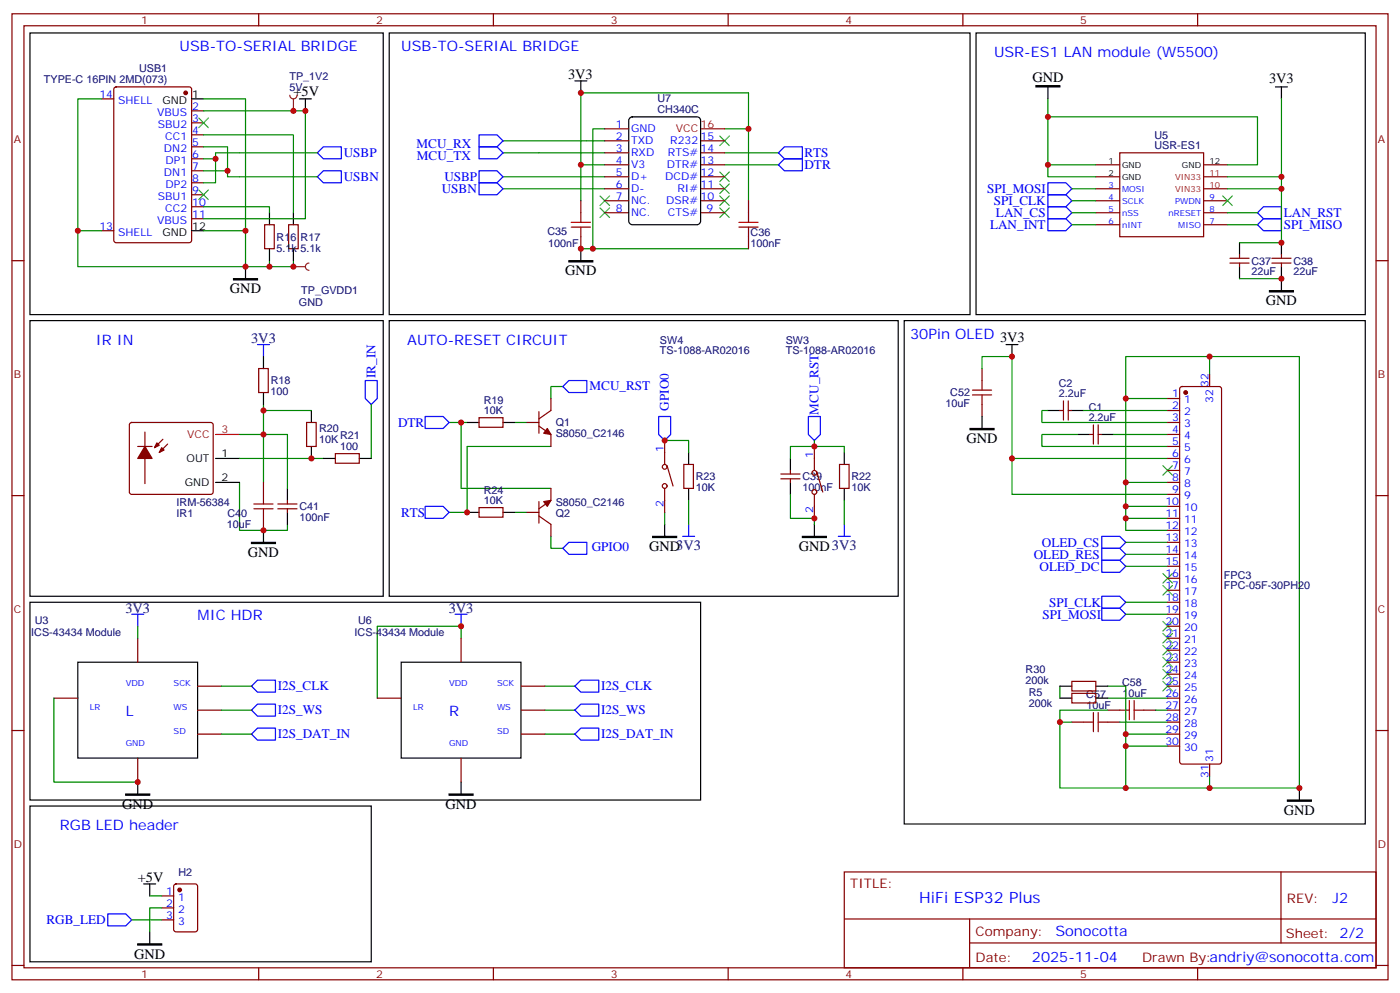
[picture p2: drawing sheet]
<svg xmlns="http://www.w3.org/2000/svg" width="412mm" height="292mm" viewBox="0 0 412 292" stroke-linecap="round" stroke-linejoin="round" font-family="sans-serif">
<g fill="none" stroke="#870000" stroke-width=".35">
<path d="M3.5 4.1h405.4v284.3h-405.4zM7.1 7.6h398.2v277.3h-398.2zM76.2 4.1v3.5M145.3 4.1v3.5M214.5 4.1v3.5M283.6 4.1v3.5M352.8 4.1v3.5M3.5 76.7h3.6M78 66.1h2.8v7.1h-2.8zM85 66.1h2.8v7.1h-2.8zM405.3 76.7h3.6M3.5 145.9h3.6"/>
<path d="M405.3 145.9h3.6M3.5 215h3.6M405.3 215h3.6M248.7 256.6h156.6v28.3h-156.6zM377.3 256.7v20.8M248.7 270.5h156.5M285.6 277.5h119.6M285.6 270.5v14.1M3.5 284.2h3.6M76.2 284.9v3.5M145.3 284.9v3.5M214.5 284.9v3.5"/>
<path d="M283.6 284.9v3.5M352.8 284.9v3.5M405.3 284.2h3.6"/>
</g>
<path d="M79.4 76.7v1.8h-7.1M86.4 76.7v1.8h-7M70.6 142v14.1h14.1v-1.8" fill="none" stroke="#008700" stroke-width=".35"/>
<path d="M79.4 62.6v3.5M79.4 73.2v3.5M86.4 62.6v3.5M86.4 73.2v3.5" fill="none" stroke="#000" stroke-width=".35"/>
<path d="M38.3 124.6l.5-.2h23.3l.5 .2 .2 .5v19.7l-.2 .5-.5 .2h-23.3l-.5-.2-.2-.5v-19.7z" fill="#fff" stroke="#870000" stroke-width=".35"/>
<g fill="none" stroke="#000" stroke-width=".35">
<path d="M8.8 9.7h104.1v82.9h-104.1zM287.5 9.7h114.7v82.9h-114.7zM56.4 29.1h3.6M308.7 25.6v3.5M375.7 25.6h3.5M377.5 25.6v3.5M56.4 67.9h3.6M72.3 78.5v3.5M365.1 71.4v3.6M365.1 78.5v3.5M377.5 71.4v3.6M377.5 78.5v7"/>
<path d="M8.8 94.4h104.1v81.1h-104.1zM77.6 105v3.5M77.6 115.5v3.6M63.5 134.9h7.1M91.7 120.8v3.6M91.7 131.4v3.5M95.2 134.9h3.6M105.8 134.9h3.6M63.5 142h7.1M77.6 156.1v3.5M84.7 143.8v3.5M84.7 150.8v3.5"/>
</g>
<path d="M63.5 127.9h7.1" fill="none" stroke="#f00" stroke-width=".35"/>
<g fill="#870000" stroke="#870000" stroke-width=".35">
<path d="M42.7 131.4l2.1 3.5h-4.2z"/>
<path d="M47.6 131.8l.7 .7-1.4 .7z"/>
<path d="M46.2 130.4l.7 .7-1.4 .7z"/>
<circle cx="54.7" cy="27.3" r=".53"/>
</g>
<g fill="none" stroke="#870000" stroke-width=".35">
<path d="M30 29.1h3.5M33.7 25.8l.5-.2h21.5l.7 .4v44.7l-.4 .7h-21.8l-.6-.4-.1-44.7zM56.4 32.6h3.6M56.4 36.2h3.6M56.4 39.7h3.6M56.4 43.2h3.6M56.4 46.7h3.6M56.4 50.3h3.6M56.4 53.8h3.6M56.4 57.3h3.6M322.8 48.5h7M322.8 52h7"/>
<path d="M322.8 55.6h7M322.8 59.1h7M329.8 45h24.7v24.7h-24.7zM354.5 48.5h7.1M354.5 52h7.1M354.5 55.6h7.1M354.5 59.1h7.1M30 67.9h3.5M56.4 60.9h3.6M56.4 64.4h3.6M322.8 62.6h7M322.8 66.1h7"/>
<path d="M354.5 62.6h7.1M354.5 66.1h7.1M362.3 77.4h5.6M362.3 76h5.6M365.1 75v1M365.1 77.4v1.1M374.6 77.4h5.7M374.6 76h5.7M377.5 75v1M377.5 77.4v1.1M76.2 108.5h2.8v7h-2.8zM40.6 131.4h4.2"/>
<path d="M42.7 127.2v15.1M48 129.3l-2.5 2.5M49.4 130.7l-2.5 2.5M90.3 124.4h2.8v7h-2.8zM98.8 133.5h7v2.8h-7zM77.6 142v3.5M77.6 152.6v3.5M81.8 148.3h5.7M81.8 149.8h5.7M84.7 147.3v1M84.7 149.8v1"/>
</g>
<path d="M305.2 25.2h7v.4h-7zM68.8 82h7v.4h-7zM373.9 85.5h7.1v.4h-7.1zM74.1 159.6h7v.4h-7z" fill="#000" stroke="#000" stroke-width=".35"/>
<g fill="none" stroke="#008700" stroke-width=".35">
<path d="M30 29.1h-7.1v38.8h7.1M60 29.1h12.3v38.8M60 32.6h30v31.8h-30M60 39.7h26.4v22.9M308.7 29.1v19.4h14.1M308.7 34.4h61.7v14.1h-8.8M377.5 29.1v22.9h-15.9M60 46.7h3.5M60 50.3h7M308.7 48.5v3.5h14.1M315.7 55.6h7.1M315.7 59.1h7.1"/>
<path d="M377.5 52v3.6h-15.9M377.5 55.6v15.8h-12.4M22.9 67.9v10.6h49.4v-10.6h-12.3M60 60.9h19.4v1.7M315.7 62.6h7.1M315.7 66.1h7.1M361.6 62.6h8.8M361.6 66.1h8.8M365.1 82h12.4M77.6 119.1v22.9M109.4 119.1v15.8M70.6 127.9h14.1v15.9"/>
<path d="M70.6 134.9h24.6M77.6 120.8h14.1"/>
</g>
<path d="M74.8 149.8h5.6M74.8 148.3h5.6M77.6 145.5v2.8M77.6 149.8v2.8" fill="none" stroke="#a10000" stroke-width=".35"/>
<path d="M93.5 45l1.7-1.8h5.3v3.5h-5.3zM93.5 52l1.7-1.7h5.3v3.5h-5.3zM308.7 53.8h5.3l1.7 1.8-1.7 1.7h-5.3zM308.7 57.3h5.3l1.7 1.8-1.7 1.8h-5.3zM308.7 60.9h5.3l1.7 1.7-1.7 1.8h-5.3zM308.7 64.4h5.3l1.7 1.7-1.7 1.8h-5.3zM370.4 66.1l1.8-1.7h5.3v3.5h-5.3zM370.4 62.6l1.8-1.7h5.3v3.5h-5.3zM75.8 101.4h3.6M77.6 101.4v3.6M107.6 112h3.5v5.3l-1.7 1.8-1.8-1.8z" fill="none" stroke="#00f" stroke-width=".35"/>
<path d="M58.6 34.7l2.8 2.9M61.4 34.7l-2.8 2.9M58.6 55.9l2.8 2.8M61.4 55.9l-2.8 2.8M360.2 57.7l2.8 2.8M363 57.7l-2.8 2.8" fill="none" stroke="#3c3" stroke-width=".35"/>
<path d="M86.4 78.5h3.6M91 77.4a1.06 1.06 0 0 0-1 1.1 1.06 1.06 0 0 0 1 1.1" fill="none" stroke="#8c2424" stroke-width=".35"/>
<circle cx="86.4" cy="78.5" r=".18" fill="#8c2424"/>
<path d="M88.2 29.1h3.5M90 29.1v3.5M8.8 237.2h100.6v45.9h-100.6zM42.3 260.2h3.6M44.1 260.2v3.5M44.1 274.3v3.5" fill="none" stroke="#000" stroke-width=".35"/>
<path d="M47.6 263.7h3.6M47.6 267.2h3.6M47.6 270.8h3.6M51.4 260.4l.5-.2h5.6l.7 .4v13l-.5 .6-5.8 .1-.7-.5v-12.9z" fill="none" stroke="#870000" stroke-width=".35"/>
<circle cx="52.9" cy="261.9" r=".53" fill="#870000" stroke="#870000" stroke-width=".35"/>
<path d="M40.6 277.8h7v.4h-7z" fill="#000" stroke="#000" stroke-width=".35"/>
<path d="M38.8 270.8h8.8M44.1 263.7h3.5M47.6 267.2h-3.5v7.1" fill="none" stroke="#008700" stroke-width=".35"/>
<path d="M31.7 269h5.3l1.8 1.8-1.8 1.7h-5.3z" fill="none" stroke="#00f" stroke-width=".35"/>
<path d="M85.4 28a1.06 1.06 0 0 0 1 1.1 1.06 1.06 0 0 0 1.1-1.1M86.4 29.1v3.5" fill="none" stroke="#8c2424" stroke-width=".35"/>
<circle cx="86.4" cy="32.6" r=".18" fill="#8c2424"/>
<g fill="none" stroke="#00f" stroke-width=".35">
<path d="M141.1 39.7h5.3l1.8 1.8-1.8 1.7h-5.3zM141.1 43.2h5.3l1.8 1.8-1.8 1.7h-5.3zM141.1 53.8h5.3l1.8 1.8-1.8 1.7h-5.3zM141.1 50.3h5.3l1.8 1.7-1.8 1.8h-5.3zM229.3 45l1.8-1.8h5.3v3.5h-5.3zM229.3 48.5l1.8-1.8h5.3v3.6h-5.3zM165.8 113.8l1.8-1.8h5.3v3.5h-5.3zM125.2 122.6h5.3l1.8 1.8-1.8 1.7h-5.3zM194 122.6h3.6v5.3l-1.8 1.7-1.8-1.7zM238.1 122.6h3.6v5.3l-1.8 1.7-1.8-1.7zM125.2 149h5.3l1.8 1.8-1.8 1.8h-5.3zM167.6 159.6h5.3v3.6h-5.3l-1.8-1.8z"/>
<path d="M201.1 157.9h3.5M202.8 154.3v3.6M246.9 157.9h3.6M248.7 154.3v3.6M324.6 157.9h5.2l1.8 1.7-1.8 1.8h-5.2zM324.6 179h5.2l1.8 1.8-1.8 1.8h-5.2zM324.6 175.5h5.2l1.8 1.8-1.8 1.7h-5.2zM324.6 164.9h5.2l1.8 1.8-1.8 1.8h-5.2zM324.6 161.4h5.2l1.8 1.8-1.8 1.7h-5.2zM38.8 180.8h3.5M40.6 180.8v3.5M134.1 180.8h3.5"/>
<path d="M135.8 180.8v3.5M74.1 209l1.7-1.7h5.3v3.5h-5.3zM74.1 216.1l1.7-1.8h5.3v3.5h-5.3zM74.1 202l1.7-1.8h5.3v3.5h-5.3zM169.3 202l1.8-1.8h5.3v3.5h-5.3zM169.3 216.1l1.8-1.8h5.3v3.5h-5.3zM169.3 209l1.8-1.7h5.3v3.5h-5.3z"/>
</g>
<g fill="none" stroke="#a10000" stroke-width=".35">
<path d="M168.3 66.9h5.6M168.3 65.4h5.6M171.1 62.6v2.8M171.1 66.9v2.8M217.7 66.9h5.6M217.7 65.4h5.6M220.5 62.6v2.8M220.5 66.9v2.8M286.5 116.2h5.6M286.5 114.8h5.6M289.3 112v2.8M289.3 116.2v2.9"/>
<path d="M319.3 212.5h2.8M322.1 209.7v5.7M323.5 212.5h2.8M323.5 209.7v5.7M329.8 209h2.9M332.7 206.2v5.6M334.1 209h2.8M334.1 206.2v5.6"/>
</g>
<g fill="none" stroke="#870000" stroke-width=".35">
<path d="M178.2 37.9h7M171.1 59.1v3.5M178.2 41.5h7M178.2 45h7M178.2 48.5h7M178.2 52h7M178.2 55.6h7M178.2 59.1h7M206.4 41.5h7M206.4 45h7M206.4 48.5h7M206.4 52h7"/>
<path d="M206.4 55.6h7M206.4 59.1h7M220.5 59.1v3.5M171.1 69.7v3.5M178.2 62.6h7M206.4 62.6h7M220.5 69.7v3.5M162.3 117.3v3.5l-3.6 2.5M289.3 108.5v3.5M289.3 119.1v3.5M313.3 118v5.6M314.7 118v5.6"/>
<path d="M344 117.3h3.5M347.7 114l.5-.2h10.9l.5 .2 .2 .5v109.7l-.2 .5-.5 .2h-10.9l-.5-.2-.2-.5v-109.7zM356.3 110.2v3.6M141.1 122.9h7.1v2.9h-7.1zM155.2 124.4h3.5M158.7 125.4l3.6 2.5v3.5M158.7 121.2v6.3M195.8 129.6v7.1M196.5 137.1l1.8 6M201.4 136.7h2.9v7.1h-2.9zM230 139.5h5.7M232.8 138.5v1"/>
<path d="M239.9 131.4v7.1M240.6 138.8l1.8 6M247.3 136.7h2.8v7.1h-2.8zM312.2 120.8h1.1M314.7 120.8h1M321 127.9h1.1M322.1 125.1v5.6M323.5 125.1v5.6M323.5 127.9h1.1M344 127.9h3.5M344 120.8h3.5M344 124.4h3.5"/>
<path d="M344 131.4h3.5M344 134.9h3.5M344 138.5h3.5M141.1 149.4h7.1v2.8h-7.1zM155.2 150.8h3.5M158.7 151.9l3.6 2.4v3.6M158.7 147.6v6.4M162.3 143.8v3.5l-3.6 2.5M195.8 143.8v7M230 140.9h5.7M232.8 140.9v1.1M239.9 145.5v7.1"/>
<path d="M344 142h3.5M344 145.5h3.5M344 149h3.5M344 152.6h3.5M344 156.1h3.5M344 159.6h3.5M344 163.2h3.5M344 166.7h3.5M344 170.2h3.5M344 173.7h3.5M344 177.3h3.5M40.6 187.9v7"/>
<path d="M135.8 187.9v7M344 180.8h3.5M344 184.3h3.5M344 187.9h3.5M344 191.4h3.5M344 194.9h3.5M344 198.4h3.5M15.9 205.5h7M58.2 209h7.1M58.2 202h7.1M58.2 216.1h7.1M111.1 205.5h7.1"/>
<path d="M153.5 209h7M153.5 202h7M153.5 216.1h7M315.7 200.6h7.1v2.8h-7.1zM315.7 204.1h7.1v2.8h-7.1zM315.7 212.5h3.6M326.3 209h3.5M326.3 212.5h3.5M336.9 209h3.5M344 209h3.5M344 212.5h3.5M344 202h3.5"/>
<path d="M344 205.5h3.5M344 216.1h3.5M344 219.6h3.5M40.6 223.1v7.1M135.8 223.1v7.1M356.3 224.9v3.5"/>
<circle cx="195.8" cy="137.4" r=".71"/>
<circle cx="239.9" cy="139.2" r=".71"/>
<circle cx="195.8" cy="143.1" r=".71"/>
<circle cx="239.9" cy="144.8" r=".71"/>
</g>
<g fill="none" stroke="#000" stroke-width=".35">
<path d="M114.7 9.7h171.1v82.9h-171.1zM169.3 23.8h3.6M171.1 23.8v3.5M185.4 34.8l.9-.4h19l.9 .4 .2 .7v29.6l-.5 .8-.6 .2h-19l-.9-.4-.2-.6v-29.6zM171.1 73.2v3.5M114.7 94.4h149.9v81.1h-149.9zM266.3 94.4h135.9v148.1h-135.9zM296.3 101.4h3.6M298.1 101.4v3.6M137.6 124.4h3.5M148.2 124.4h3.5M202.8 133.2v3.5"/>
<path d="M232.8 134.9v3.6M248.7 133.2v3.5M289.3 122.6v3.5M308.7 120.8h3.5M315.7 120.8h3.6M317.5 127.9h3.5M324.6 127.9h3.5M137.6 150.8h3.5M148.2 150.8h3.5M195.8 154.3v3.6M202.8 143.8v3.5M232.8 142v3.5"/>
<path d="M239.9 154.3v3.6M248.7 143.8v3.5M8.8 177.3h197.6v58.2h-197.6zM22.9 194.9h35.3v28.2h-35.3zM118.2 194.9h35.3v28.2h-35.3zM312.2 202h3.5M312.2 205.5h3.5M322.8 202h3.5M322.8 205.5h3.5M40.6 230.2v3.5M135.8 230.2v3.5M382.8 232v3.5"/>
</g>
<g fill="none" stroke="#008700" stroke-width=".35">
<path d="M178.2 37.9h-3.6v35.3M213.4 37.9h7.1v-10.6h-49.4v21.2h7.1M220.5 37.9v21.2M60 43.2h7v8.8h26.5M93.5 45h-30v8.8h-3.5M148.2 45h30M148.2 41.5h30M148.2 55.6h30M148.2 52h30M171.1 48.5v10.6M213.4 45h15.9M213.4 48.5h15.9"/>
<path d="M171.1 73.2h49.4M165.8 113.8h-3.5v3.5M289.3 108.5v-3.5h8.8v29.9h45.9M331.6 117.3v24.7h12.4M356.3 110.2v-5.2h-24.7v12.3h12.4M356.3 105h26.5v127h-26.5v-3.6M132.3 124.4h5.3M135.8 124.4v19.4h26.5M151.7 124.4h3.5M162.3 131.4h-24.7v19.4h-5.3M195.8 129.6h7v3.6M239.9 131.4h8.8v1.8"/>
<path d="M239.9 131.4h-7.1v3.5M239.9 129.6v1.8M298.1 134.9v10.6h45.9M308.7 120.8h-1.8v3.6h37.1M317.5 127.9h-10.6v3.5h37.1M319.3 120.8h24.7M328.1 127.9h15.9M151.7 150.8h3.5M162.3 157.9v3.5h3.5M195.8 150.8v3.5M202.8 147.3v7M232.8 145.5v7.1h7.1v1.7"/>
<path d="M248.7 147.3v7M331.6 152.6v3.5h12.4M331.6 149v3.6h12.4M331.6 142v7h12.4M331.6 159.6h12.4M331.6 177.3h12.4M331.6 166.7h12.4M331.6 163.2h12.4M40.6 184.3v3.6M135.8 187.9v-3.6h-24.7v21.2M331.6 180.8h12.4M15.9 205.5v24.7h24.7"/>
<path d="M65.3 209h8.8M65.3 216.1h8.8M65.3 202h8.8M160.5 209h8.8M160.5 216.1h8.8M160.5 202h8.8M312.2 202v3.5M315.7 212.5h-3.5v19.5h19.4M326.3 202h5.3v14.1M326.3 209h-14.1v3.5M326.3 205.5h17.7M329.8 212.5h14.2"/>
<path d="M340.4 209h3.6M344 216.1h-12.4v3.5M344 219.6h-12.4v12.4h24.7"/>
</g>
<g fill="none" stroke="#3c3" stroke-width=".35">
<path d="M176.7 57.7l2.9 2.8M179.6 57.7l-2.9 2.8M212 57.7l2.8 2.8M212 54.2l2.8 2.8M212 50.6l2.8 2.8M212 40l2.8 2.9M214.8 57.7l-2.8 2.8M214.8 54.2l-2.8 2.8M214.8 50.6l-2.8 2.8M214.8 40l-2.8 2.9M176.7 61.2l2.9 2.8M179.6 61.2l-2.9 2.8"/>
<path d="M212 61.2l2.8 2.8M214.8 61.2l-2.8 2.8M342.5 137.1l2.9 2.8M345.4 137.1l-2.9 2.8M342.5 172.3l2.9 2.9M342.5 168.8l2.9 2.8M345.4 172.3l-2.9 2.9M345.4 168.8l-2.9 2.8M342.5 190l2.9 2.8M342.5 193.5l2.9 2.8M342.5 197l2.9 2.8M342.5 186.4l2.9 2.9"/>
<path d="M342.5 182.9l2.9 2.8M345.4 190l-2.9 2.8M345.4 193.5l-2.9 2.8M345.4 197l-2.9 2.8M345.4 186.4l-2.9 2.9M345.4 182.9l-2.9 2.8M342.5 200.6l2.9 2.8M345.4 200.6l-2.9 2.8"/>
</g>
<path d="M167.6 76.7h7v.4h-7zM285.8 126.1h7v.4h-7zM192.3 157.9h7v.3h-7zM236.4 157.9h7v.3h-7zM37 233.7h7.1v.4h-7.1zM132.3 233.7h7v.4h-7zM379.2 235.5h7.1v.3h-7.1z" fill="#000" stroke="#000" stroke-width=".35"/>
<g fill="#870000" stroke="#870000" stroke-width=".35">
<path d="M160.2 147.6l2.1-.3-1.1 1.7z"/>
<path d="M161.2 126.1l1.1 1.8-2.1-.4z"/>
<circle cx="349.2" cy="115.5" r=".53"/>
</g>
<path d="M206.4 37.9h7" fill="none" stroke="#f00" stroke-width=".35"/>
<g fill="#c00">
<circle cx="79.4" cy="78.5" r=".88"/>
<circle cx="77.6" cy="156.1" r=".88"/>
<circle cx="77.6" cy="127.9" r=".88"/>
<circle cx="91.7" cy="134.9" r=".88"/>
<circle cx="77.6" cy="120.8" r=".88"/>
<circle cx="22.9" cy="67.9" r=".88"/>
<circle cx="72.3" cy="78.5" r=".88"/>
<circle cx="72.3" cy="67.9" r=".88"/>
<circle cx="63.5" cy="46.7" r=".88"/>
<circle cx="67" cy="50.3" r=".88"/>
<circle cx="308.7" cy="48.5" r=".88"/>
<circle cx="308.7" cy="34.4" r=".88"/>
<circle cx="377.5" cy="52" r=".88"/>
<circle cx="377.5" cy="55.6" r=".88"/>
<circle cx="377.5" cy="71.4" r=".88"/>
<circle cx="377.5" cy="82" r=".88"/>
<circle cx="86.4" cy="78.5" r=".88"/>
<circle cx="86.4" cy="32.6" r=".88"/>
<circle cx="331.6" cy="216.1" r=".88"/>
<circle cx="312.2" cy="212.5" r=".88"/>
<circle cx="331.6" cy="232" r=".88"/>
<circle cx="331.6" cy="219.6" r=".88"/>
<circle cx="331.6" cy="152.6" r=".88"/>
<circle cx="331.6" cy="149" r=".88"/>
<circle cx="331.6" cy="142" r=".88"/>
<circle cx="331.6" cy="117.3" r=".88"/>
<circle cx="298.1" cy="134.9" r=".88"/>
<circle cx="356.3" cy="232" r=".88"/>
<circle cx="382.8" cy="232" r=".88"/>
<circle cx="356.3" cy="105" r=".88"/>
<circle cx="298.1" cy="105" r=".88"/>
<circle cx="90" cy="32.6" r=".88"/>
<circle cx="171.1" cy="27.3" r=".88"/>
<circle cx="174.6" cy="73.2" r=".88"/>
<circle cx="220.5" cy="37.9" r=".88"/>
<circle cx="171.1" cy="73.2" r=".88"/>
<circle cx="171.1" cy="48.5" r=".88"/>
<circle cx="195.8" cy="129.6" r=".88"/>
<circle cx="239.9" cy="131.4" r=".88"/>
<circle cx="239.9" cy="152.6" r=".88"/>
<circle cx="135.8" cy="124.4" r=".88"/>
<circle cx="137.6" cy="150.8" r=".88"/>
<circle cx="40.6" cy="230.2" r=".88"/>
<circle cx="135.8" cy="184.3" r=".88"/>
</g>
<text font-size="4.6" fill="#00f" x="270.8" y="265.7">HiFi ESP32 Plus</text>
<g font-size="4.2" fill="#00f">
<text x="52.9" y="15">USB-TO-SERIAL BRIDGE</text>
<text x="118.2" y="15">USB-TO-SERIAL BRIDGE</text>
<text x="292.8" y="16.8">USR-ES1 LAN module (W5500)</text>
<text x="28.2" y="101.4">IR IN</text>
<text x="119.9" y="101.4">AUTO-RESET CIRCUIT</text>
<text x="268.1" y="99.7">30Pin OLED</text>
<text x="58.2" y="182.6">MIC HDR</text>
<text x="37" y="210.8">L</text>
<text x="132.3" y="210.8">R</text>
<text x="17.6" y="244.3">RGB LED header</text>
<text x="392.5" y="265.9">J2</text>
<text x="310.9" y="275.5">Sonocotta</text>
<text x="304" y="283.3">2025-11-04</text>
</g>
<g font-size="4.2">
<text x="167.3" y="23.1">3V3</text>
<text x="86.4" y="28.4">+5V</text>
<text x="304.1" y="24.1">GND</text>
<text x="373.8" y="24.4">3V3</text>
<text x="166.5" y="81.1">GND</text>
<text x="67.7" y="86.3">GND</text>
<text x="372.9" y="89.9">GND</text>
<text x="294.6" y="100.7">3V3</text>
<text x="284.7" y="130.4">GND</text>
<text x="73" y="163.9">GND</text>
<text x="191.2" y="162.1">GND3V3</text>
<text x="235.3" y="162.1">GND3V3</text>
<text x="36" y="238">GND</text>
<text x="131.2" y="238">GND</text>
<text x="378.2" y="239.8">GND</text>
<text x="40.6" y="259.5">+5V</text>
<text x="39.5" y="282.2">GND</text>
</g>
<g font-size="4.2" fill="#000080">
<text x="74" y="101.1">3V3</text>
<text x="36.9" y="180.5">3V3</text>
<text x="132.2" y="180.5">3V3</text>
</g>
<g font-size="3.9" fill="#00f">
<text x="101.2" y="46.1">USBP</text>
<text x="122.7" y="43.6">MCU_RX</text>
<text x="122.8" y="47">MCU_TX</text>
<text x="237" y="46.1">RTS</text>
<text x="101.2" y="53.2">USBN</text>
<text x="130.9" y="53.4">USBP</text>
<text x="237" y="49.6">DTR</text>
<text x="130.1" y="56.9">USBN</text>
<text x="290.8" y="56.8">SPI_MOSI</text>
<text x="292.8" y="60.4">SPI_CLK</text>
<text x="293.4" y="63.9">LAN_CS</text>
<text x="378.2" y="63.8">LAN_RST</text>
<text x="291.6" y="67.4">LAN_INT</text>
<text x="378.2" y="67.3">SPI_MISO</text>
<text x="110.6" y="111.3" transform="rotate(-90 110.6 111.3)">IR_IN</text>
<text x="173.7" y="114.9">MCU_RST</text>
<text x="117.3" y="125.6">DTR</text>
<text x="197" y="120.9" transform="rotate(-90 197 120.9)">GPIO0</text>
<text x="241.1" y="122" transform="rotate(-90 241.1 122)">MCU_RST</text>
<text x="118.2" y="152.1">RTS</text>
<text x="306.9" y="160.9">OLED_CS</text>
<text x="174.3" y="162.1">GPIO0</text>
<text x="304.5" y="164.4">OLED_RES</text>
<text x="306.2" y="167.9">OLED_DC</text>
<text x="309" y="178.6">SPI_CLK</text>
<text x="307.1" y="182.1">SPI_MOSI</text>
<text x="81.8" y="203.2">I2S_CLK</text>
<text x="177.1" y="203.2">I2S_CLK</text>
<text x="81.8" y="210.2">I2S_WS</text>
<text x="177.1" y="210.2">I2S_WS</text>
<text x="81.8" y="217.3">I2S_DAT_IN</text>
<text x="177.1" y="217.3">I2S_DAT_IN</text>
<text x="13.7" y="272">RGB_LED</text>
</g>
<g font-size="3.9" fill="#800">
<text x="250.5" y="261.2">TITLE:</text>
<text x="379.1" y="265.9">REV:</text>
<text x="287.4" y="275.4">Company:</text>
<text x="378.7" y="276">Sheet: 2/2</text>
<text x="287.4" y="283.1">Date:</text>
<text x="336.4" y="283.2">Drawn By:andriy@sonocotta.com</text>
</g>
<g font-size="3.2" fill="#800">
<text x="41.6" y="7.1">1</text>
<text x="110.8" y="7.1">2</text>
<text x="179.9" y="7.1">3</text>
<text x="249.1" y="7.1">4</text>
<text x="318.2" y="7.1">5</text>
<text x="4.1" y="42.2">A</text>
<text x="405.9" y="42.2">A</text>
<text x="4.1" y="111.3">B</text>
<text x="405.9" y="111.3">B</text>
<text x="4.1" y="180.4">C</text>
<text x="405.9" y="180.4">C</text>
<text x="4.1" y="249.6">D</text>
<text x="405.9" y="249.6">D</text>
<text x="41.6" y="287.9">1</text>
<text x="110.8" y="287.9">2</text>
<text x="179.9" y="287.9">3</text>
<text x="249.1" y="287.9">4</text>
<text x="318.2" y="287.9">5</text>
</g>
<g font-size="3.2" fill="#000080">
<text x="41" y="21.2">USB1</text>
<text x="85.3" y="23.5">TP_1V2</text>
<text x="12.9" y="24.3">TYPE-C 16PIN 2MD(073)</text>
<text x="85.3" y="26.7">5V</text>
<text x="193.7" y="33.3">CH340C</text>
<text x="193.7" y="30.1">U7</text>
<text x="340.1" y="41">U5</text>
<text x="340.1" y="43.9">USR-ES1</text>
<text x="81.5" y="70.8">R16</text>
<text x="88.5" y="70.8">R17</text>
<text x="161.2" y="69">C35</text>
<text x="221.1" y="69.4">C36</text>
<text x="81.5" y="74">5.1k 5.1k</text>
<text x="161.5" y="72.6">100nF</text>
<text x="221.1" y="72.6">100nF</text>
<text x="368.7" y="77.9">C37</text>
<text x="381" y="77.9">C38</text>
<text x="368.7" y="81.1">22uF</text>
<text x="381" y="81.1">22uF</text>
<text x="88.8" y="86.7">TP_GVDD1</text>
<text x="88.1" y="90.2">GND</text>
<text x="194.4" y="101.2">SW4</text>
<text x="231.5" y="101.2">SW3</text>
<text x="194.4" y="104.3">TS-1088-AR02016</text>
<text x="231.5" y="104.3">TS-1088-AR02016</text>
<text x="79.7" y="113.1">R18</text>
<text x="311.9" y="113.8">C2</text>
<text x="79.7" y="116.2">100</text>
<text x="142.5" y="118.8">R19</text>
<text x="278.5" y="119.8">10uF</text>
<text x="279.9" y="116.7">C52</text>
<text x="311.9" y="116.9">2.2uF</text>
<text x="142.5" y="121.9">10K</text>
<text x="163.7" y="125.4">Q1</text>
<text x="320.7" y="124">2.2uF</text>
<text x="320.7" y="120.8">C1</text>
<text x="94" y="130.5">10K</text>
<text x="94" y="127.3">R20</text>
<text x="100.2" y="129.2">R21</text>
<text x="163.7" y="128.6">S8050_C2146</text>
<text x="100.2" y="132.5">100</text>
<text x="205" y="141.4">R23</text>
<text x="236.4" y="141.4">C39</text>
<text x="250.8" y="141.4">R22</text>
<text x="52" y="149">IRM-56384</text>
<text x="142.5" y="148.3">10K</text>
<text x="142.5" y="145.3">R24</text>
<text x="163.7" y="149">S8050_C2146</text>
<text x="205" y="144.5">10K</text>
<text x="236.4" y="144.5">100nF</text>
<text x="250.8" y="144.5">10K</text>
<text x="52" y="152.2">IR1</text>
<text x="66.8" y="155.5">10uF</text>
<text x="67" y="152.3">C40</text>
<text x="88.2" y="153.4">100nF</text>
<text x="88.2" y="150.2">C41</text>
<text x="163.7" y="152.2">Q2</text>
<text x="360.5" y="173.5">FPC-05F-30PH20</text>
<text x="360.5" y="170.5">FPC3</text>
<text x="10.2" y="183.7">U3</text>
<text x="105.5" y="183.7">U6</text>
<text x="9.2" y="187.2">ICS-43434 Module</text>
<text x="104.5" y="187.2">ICS-43434 Module</text>
<text x="302.1" y="201.4">200k</text>
<text x="302.1" y="198.2">R30</text>
<text x="330.6" y="202">C58</text>
<text x="303.1" y="208.1">200k</text>
<text x="303.1" y="204.9">R5</text>
<text x="320" y="205.5">C57</text>
<text x="320" y="208.7">10uF</text>
<text x="330.6" y="205.1">10uF</text>
<text x="52.6" y="257.8">H2</text>
</g>
<g font-size="3.2" fill="#00f">
<text x="29.3" y="28.8">14</text>
<text x="34.8" y="30.5">SHELL</text>
<text x="46.3" y="34">VBUS</text>
<text x="56.6" y="32.3">2</text>
<text x="56.6" y="35.8">3</text>
<text x="46.5" y="37.6">SBU2</text>
<text x="48.7" y="41.1">CC1</text>
<text x="56.6" y="39.3">4</text>
<text x="181.4" y="41.1">2</text>
<text x="181.4" y="37.6">1</text>
<text x="185.9" y="39">GND</text>
<text x="206.4" y="41.1">15</text>
<text x="48.3" y="44.6">DN2</text>
<text x="56.6" y="42.9">5</text>
<text x="56.6" y="46.4">6</text>
<text x="181.4" y="44.6">3</text>
<text x="185.9" y="46">RXD</text>
<text x="185.9" y="42.5">TXD</text>
<text x="196.7" y="46">RTS#</text>
<text x="197.4" y="42.5">R232</text>
<text x="206.4" y="44.6">14</text>
<text x="48.3" y="51.7">DN1</text>
<text x="48.8" y="48.2">DP1</text>
<text x="56.6" y="49.9">7</text>
<text x="56.6" y="53.4">8</text>
<text x="181.4" y="51.7">5</text>
<text x="181.4" y="48.2">4</text>
<text x="185.9" y="53.1">D+</text>
<text x="185.9" y="49.6">V3</text>
<text x="196" y="53.1">DCD#</text>
<text x="196.5" y="49.6">DTR#</text>
<text x="206.4" y="48.2">13</text>
<text x="206.4" y="51.7">12</text>
<text x="46.5" y="58.7">SBU1</text>
<text x="48.8" y="55.2">DP2</text>
<text x="56.6" y="57">9</text>
<text x="181.4" y="58.7">7</text>
<text x="181.4" y="55.2">6</text>
<text x="185.9" y="56.6">D-</text>
<text x="199.5" y="56.6">RI#</text>
<text x="206.4" y="55.2">11</text>
<text x="206.4" y="58.7">10</text>
<text x="46.3" y="65.8">VBUS</text>
<text x="48.7" y="62.3">CC2</text>
<text x="56.6" y="60.5">10</text>
<text x="56.6" y="64">11</text>
<text x="181.4" y="62.3">8</text>
<text x="185.9" y="63.7">NC.</text>
<text x="185.9" y="60.1">NC.</text>
<text x="196.3" y="60.1">DSR#</text>
<text x="196.7" y="63.7">CTS#</text>
<text x="208.1" y="62.3">9</text>
<text x="29.3" y="67.6">13</text>
<text x="34.8" y="69.3">SHELL</text>
<text x="356" y="113.8" transform="rotate(-90 356 113.8)">32</text>
<text x="345.3" y="116.9">1</text>
<text x="348.8" y="118.7">1</text>
<text x="357.4" y="118.5" transform="rotate(-90 357.4 118.5)">32</text>
<text x="345.3" y="120.5">2</text>
<text x="345.3" y="124">3</text>
<text x="348.8" y="122.2">2</text>
<text x="348.8" y="125.8">3</text>
<text x="345.3" y="127.5">4</text>
<text x="345.3" y="131.1">5</text>
<text x="348.8" y="129.3">4</text>
<text x="195.4" y="133.2" transform="rotate(-90 195.4 133.2)">1</text>
<text x="239.5" y="134.9" transform="rotate(-90 239.5 134.9)">1</text>
<text x="345.3" y="134.6">6</text>
<text x="348.8" y="132.8">5</text>
<text x="348.8" y="136.3">6</text>
<text x="345.3" y="138.1">7</text>
<text x="345.3" y="141.6">8</text>
<text x="348.8" y="139.9">7</text>
<text x="348.8" y="143.4">8</text>
<text x="195.4" y="149.3" transform="rotate(-90 195.4 149.3)">2</text>
<text x="343.3" y="148.7">10</text>
<text x="345.3" y="145.2">9</text>
<text x="348.8" y="146.9">9</text>
<text x="239.5" y="151.1" transform="rotate(-90 239.5 151.1)">2</text>
<text x="343.3" y="152.2">11</text>
<text x="343.3" y="155.8">12</text>
<text x="348.8" y="150.5">10</text>
<text x="348.8" y="154">11</text>
<text x="343.3" y="159.3">13</text>
<text x="348.8" y="157.5">12</text>
<text x="348.8" y="161">13</text>
<text x="343.3" y="162.8">14</text>
<text x="343.3" y="166.3">15</text>
<text x="348.8" y="164.6">14</text>
<text x="343.3" y="169.9">16</text>
<text x="343.3" y="173.4">17</text>
<text x="348.8" y="168.1">15</text>
<text x="348.8" y="171.6">16</text>
<text x="343.3" y="176.9">18</text>
<text x="348.8" y="175.2">17</text>
<text x="348.8" y="178.7">18</text>
<text x="343.3" y="180.4">19</text>
<text x="343.3" y="184">20</text>
<text x="348.8" y="182.2">19</text>
<text x="348.8" y="185.7">20</text>
<text x="343.3" y="187.5">21</text>
<text x="343.3" y="191">22</text>
<text x="348.8" y="189.3">21</text>
<text x="343.3" y="194.6">23</text>
<text x="348.8" y="192.8">22</text>
<text x="348.8" y="196.3">23</text>
<text x="343.3" y="198.1">24</text>
<text x="343.3" y="201.6">25</text>
<text x="348.8" y="199.8">24</text>
<text x="348.8" y="203.4">25</text>
<text x="343.3" y="205.1">26</text>
<text x="343.3" y="208.7">27</text>
<text x="348.8" y="206.9">26</text>
<text x="343.3" y="212.2">28</text>
<text x="343.3" y="215.7">29</text>
<text x="348.8" y="210.4">27</text>
<text x="348.8" y="214">28</text>
<text x="343.3" y="219.3">30</text>
<text x="348.8" y="217.5">29</text>
<text x="348.8" y="221">30</text>
<text x="357.4" y="224.2" transform="rotate(-90 357.4 224.2)">31</text>
<text x="356" y="228.9" transform="rotate(-90 356 228.9)">31</text>
<text x="49" y="263.3">1</text>
<text x="49" y="266.9">2</text>
<text x="52.5" y="265.1">1</text>
<text x="52.5" y="268.6">2</text>
<text x="49" y="270.4">3</text>
<text x="52.5" y="272.2">3</text>
</g>
<g font-size="3.2">
<text x="56.6" y="28.8">1</text>
<text x="47.9" y="30.5">GND</text>
<text x="47.9" y="69.3">GND</text>
<text x="56.6" y="67.6">12</text>
<text x="55" y="136">OUT</text>
<text x="65.3" y="134.6">1</text>
<text x="54.5" y="143.1">GND</text>
<text x="65.3" y="141.6">2</text>
</g>
<g font-size="3.2" fill="#f00">
<text x="199.1" y="39">VCC</text>
<text x="206.4" y="37.6">16</text>
<text x="55.1" y="128.9">VCC</text>
<text x="65.3" y="127.5">3</text>
</g>
<g font-size="2.5">
<text x="326.5" y="48.2">1</text>
<text x="326.5" y="51.7">2</text>
<text x="330.6" y="49.6">GND</text>
<text x="330.6" y="53.1">GND</text>
<text x="348.2" y="49.6">GND</text>
<text x="356.3" y="48.2">12</text>
</g>
<g font-size="2.5" fill="#f00">
<text x="346.1" y="53.1">VIN33</text>
<text x="356.3" y="51.7">11</text>
<text x="346.1" y="56.6">VIN33</text>
<text x="356.3" y="55.2">10</text>
</g>
<g font-size="2.5" fill="#00f">
<text x="326.5" y="55.2">3</text>
<text x="326.5" y="58.7">4</text>
<text x="330.6" y="56.6">MOSI</text>
<text x="356.3" y="58.7">9</text>
<text x="326.5" y="62.3">5</text>
<text x="326.5" y="65.8">6</text>
<text x="330.6" y="60.1">SCLK</text>
<text x="330.6" y="63.7">nSS</text>
<text x="344.2" y="63.7">nRESET</text>
<text x="346.2" y="60.1">PWDN</text>
<text x="356.3" y="65.8">7</text>
<text x="356.3" y="62.3">8</text>
<text x="330.6" y="67.2">nINT</text>
<text x="347.1" y="67.2">MISO</text>
<text x="37" y="202">VDD</text>
<text x="51.2" y="202">SCK</text>
<text x="132.3" y="202">VDD</text>
<text x="146.4" y="202">SCK</text>
<text x="26.5" y="209">LR</text>
<text x="51.2" y="209">WS</text>
<text x="121.7" y="209">LR</text>
<text x="146.4" y="209">WS</text>
<text x="37" y="219.6">GND</text>
<text x="51.2" y="216.1">SD</text>
<text x="132.3" y="219.6">GND</text>
<text x="146.4" y="216.1">SD</text>
</g>
</svg>
